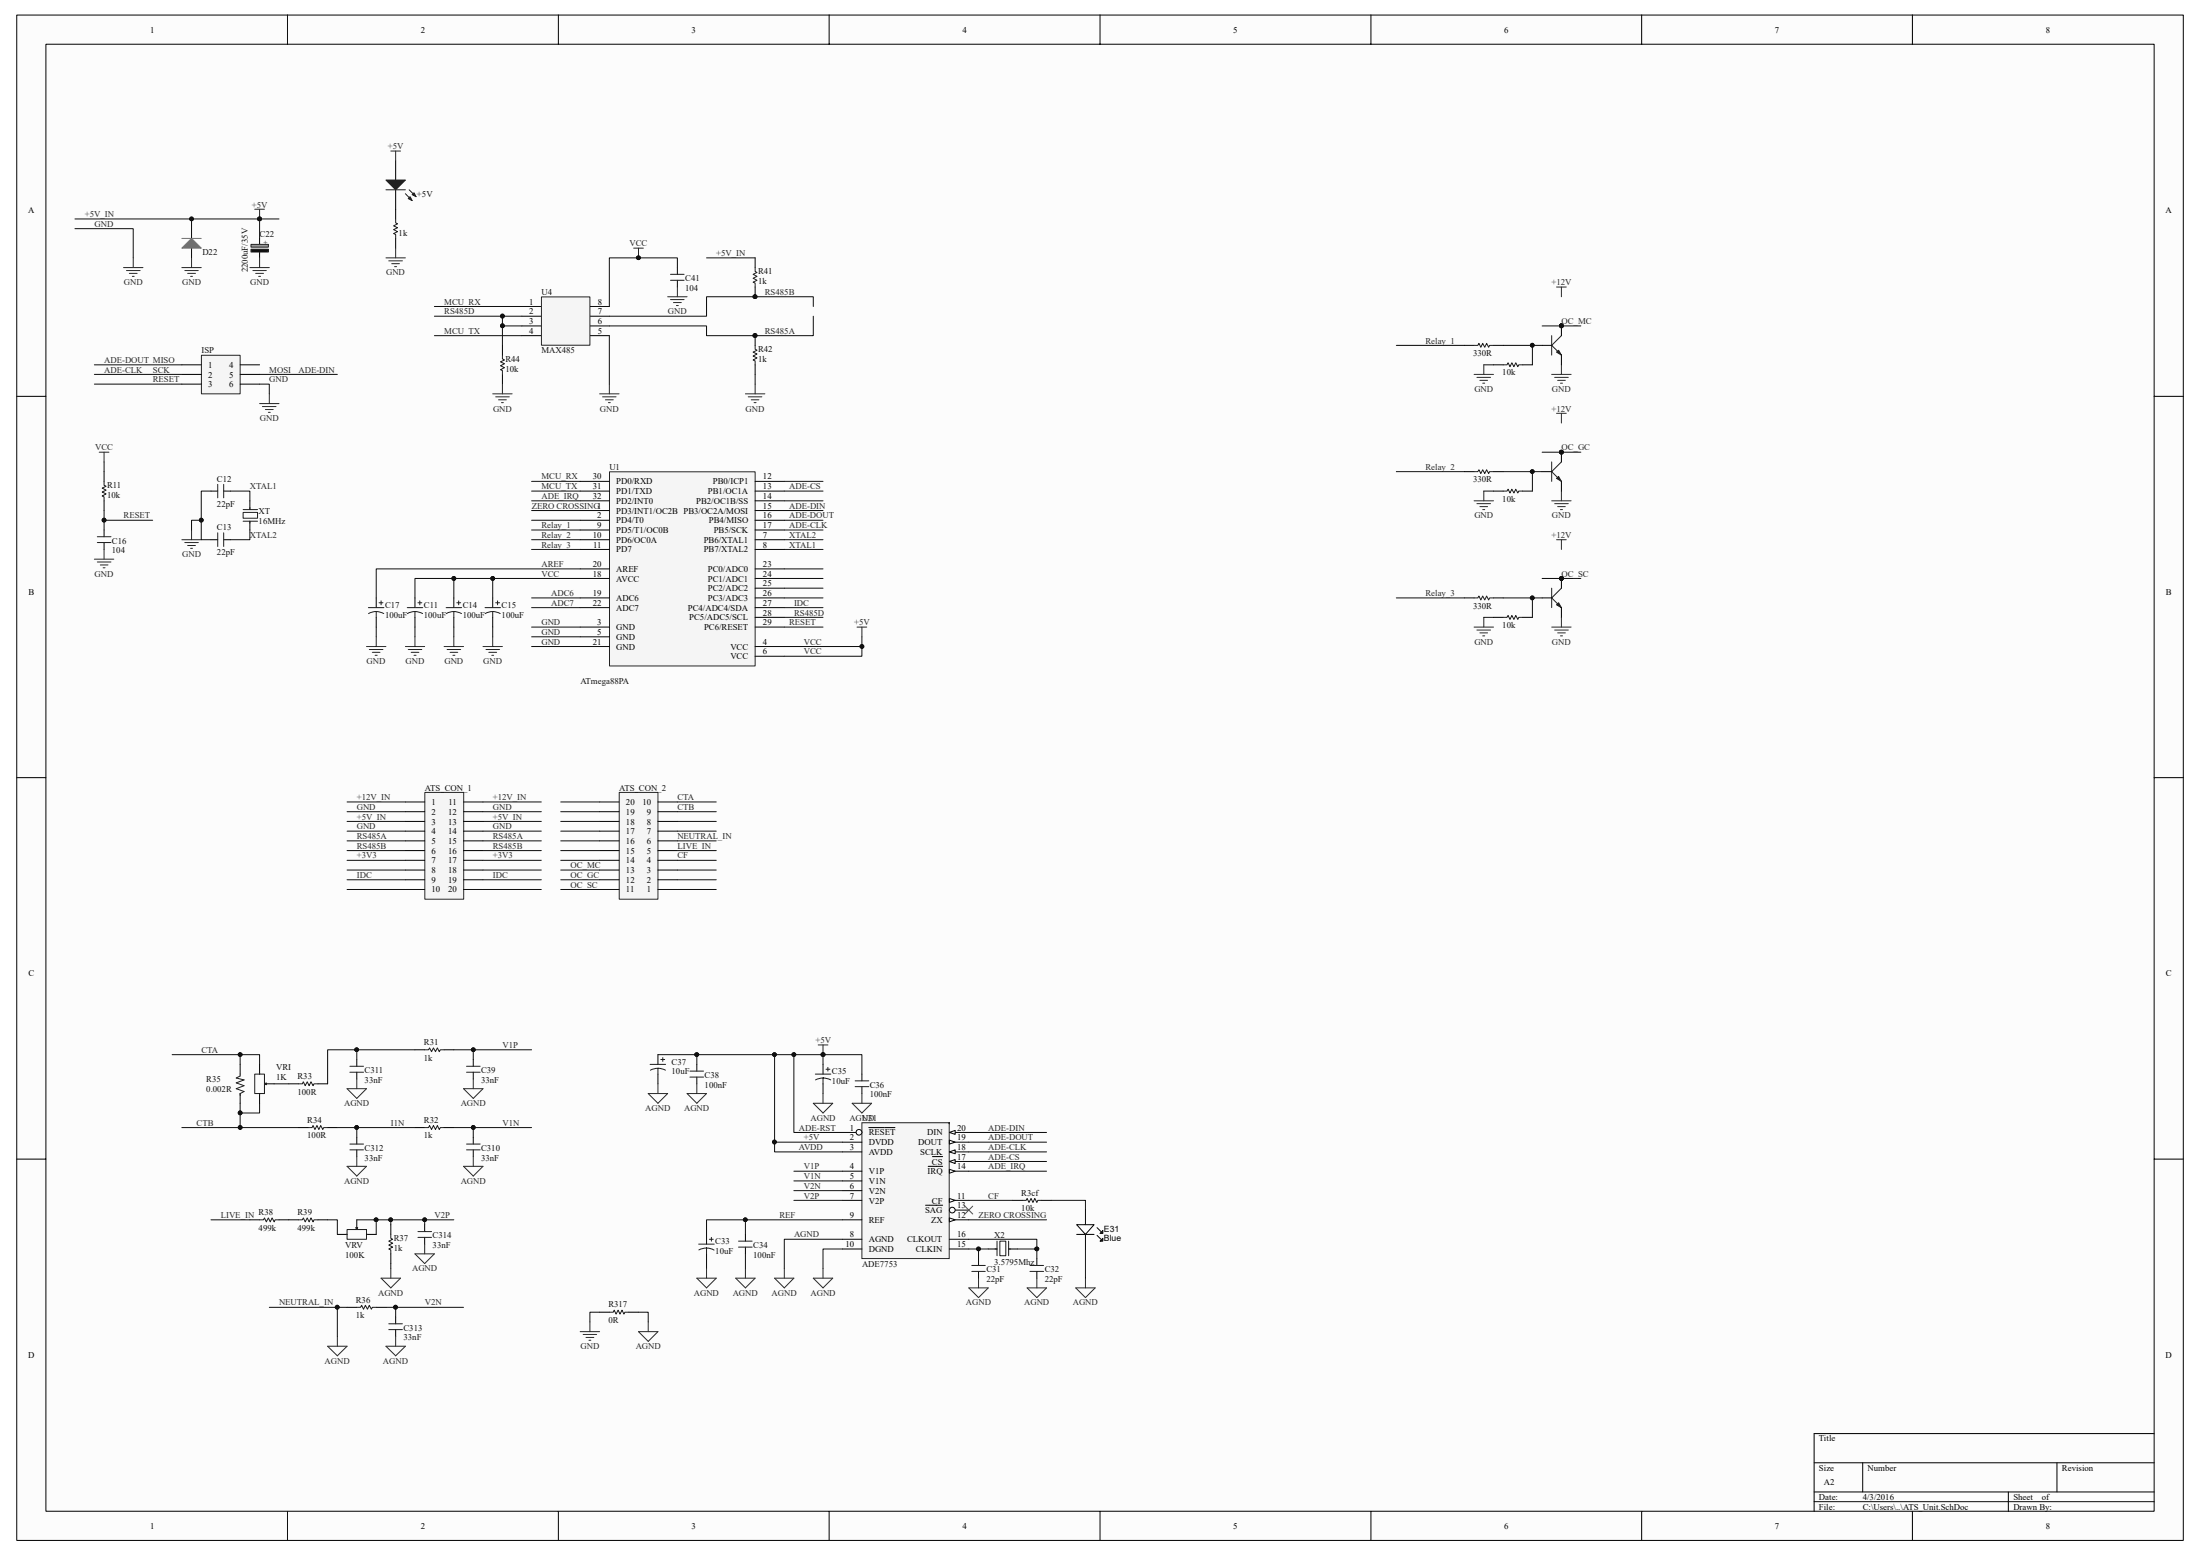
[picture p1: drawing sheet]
<svg xmlns="http://www.w3.org/2000/svg" width="297mm" height="210mm" viewBox="0 0 297 210" stroke-linecap="round" stroke-linejoin="round" font-family="sans-serif">
<path d="M2.3 2.1h292.5v205.8h-292.5z" fill="#fcfcfc"/>
<path d="M2.3 2h292.5v205.9h-292.5z" fill="none" stroke="#000" stroke-width=".14"/>
<path d="M6.2 6h284.6v197.9h-284.6z" fill="#fcfcfc"/>
<g fill="none" stroke="#000" stroke-width=".14">
<path d="M6.2 6h284.6v197.9h-284.6zM38.8 2v3.9M75.4 2v3.9M111.9 2v3.9M148.5 2v3.9M185.1 2v3.9M221.7 2v3.9M258.2 2v3.9M2.3 53.5h3.9M290.8 53.5h4M2.3 104.9h3.9M290.8 104.9h4"/>
<path d="M2.3 156.4h3.9M290.8 156.4h4M244.9 197.4h45.9M251.5 197.4v3.9M277.7 197.4v3.9M290.8 193.5h-45.9v10.5M38.8 204v3.9M75.4 204v3.9M111.9 204v3.9M148.5 204v3.9M185.1 204v3.9M221.7 204v3.9"/>
<path d="M244.9 201.3h45.9M244.9 202.6h45.9M258.2 204v3.9M271.2 201.3v2.7"/>
</g>
<path d="M82.3 63.7h19.7v26.2h-19.7z" fill="#f5f5f5"/>
<g fill="none" stroke="#262626" stroke-width=".14">
<path d="M24.6 72.8h2.6M25 73.2h1.8M25.3 73.6h1.1M25.7 74h.3M25.9 71.5v1.3M82.3 63.7h19.7v26.2h-19.7zM54.7 87.2h2.6M55.1 87.7h1.9M55.5 88h1.1M55.9 88.4h.3M56 85.9v1.3M60 87.2h2.6"/>
<path d="M60.4 87.7h1.8M60.8 88h1M61.1 88.4h.3M61.3 85.9v1.3M65.2 87.2h2.6M65.6 87.7h1.9M66 88h1.1M66.4 88.4h.3M66.5 85.9v1.3"/>
</g>
<g fill="none" stroke="#000" stroke-width=".14">
<path d="M28.5 66.3h.9M28.5 72.8h.9M30.2 66.3h.9M30.2 72.8h.9M33.7 67.6v1.2M33.7 70.3v1.2M78.3 65h4M78.3 66.3h4M78.3 67.6h4M78.3 68.9h4M78.3 70.2h4M78.3 71.5h4"/>
<path d="M78.3 72.8h4M78.3 74.1h4M78.3 76.8h4M78.3 78.1h4M102 65h3.9M102 66.3h3.9M102 67.6h3.9M102 68.9h3.9M102 70.2h3.9M102 71.5h3.9M102 72.8h3.9M102 74.1h3.9"/>
<path d="M102 76.8h3.9M102 78.1h3.9M102 79.4h3.9M56 80.7v1.3M56 83.3v1.3M61.3 80.7v1.3M61.3 83.3v1.3M66.5 80.7v1.3M66.5 83.3v1.3M78.3 80.7h4M78.3 82h4M78.3 84.6h4"/>
<path d="M78.3 87.2h4M78.3 85.9h4M102 80.7h3.9M102 82h3.9M102 83.3h3.9M102 84.6h3.9M102 87.2h3.9M102 88.6h3.9"/>
</g>
<g fill="none" stroke="#0e0e0e" stroke-width=".14">
<path d="M25.9 71.5v-1.3h1.3v2.6h1.3M28.5 66.3h-1.3v3.9M31.1 66.3h2.6v1.3M33.7 71.5v1.3h-2.6M71.8 65h6.5M71.8 66.3h6.5M71.8 67.6h6.5M71.8 68.9h6.5M71.8 70.2h6.5M71.8 71.5h6.5M71.8 72.8h6.5M71.8 74.1h6.5"/>
<path d="M56 84.6v1.3M61.3 84.6v1.3M66.5 84.6v1.3M71.8 80.7h6.5M71.8 82h6.5M71.8 84.6h6.5M71.8 85.9h6.5M71.8 87.2h6.5M116.4 85.9v1.3h-10.5M116.4 87.2v1.4h-10.5"/>
</g>
<g fill="none" stroke="#1c1c1c" stroke-width=".14">
<path d="M29.4 65.4v1.8M29.4 71.9v1.8M30.2 65.4v1.8M30.2 71.9v1.8M32.8 69.2h2v.7h-2zM32.8 70.3h2M32.8 68.8h2M33.7 68.5v.3M33.7 70.3v.3M55 82h2.1M55 82.8l.5-.2 .5-.1 1.1 .3M56 82.5v.8"/>
<path d="M56.4 81.3h.6M56.7 81.1v.5M60.2 82h2.1M60.3 82.8l.5-.2 .5-.1 1 .3M61.3 82.5v.8M61.7 81.3h.5M61.9 81.1v.5M65.5 82h2.1M65.5 82.8l.5-.2 .5-.1 .6 .1 .4 .2M66.5 82.5v.8M66.9 81.3h.6M67.2 81.1v.5"/>
</g>
<g fill="#0e0e0e" stroke="#0e0e0e" stroke-width=".14">
<circle cx="27.2" cy="70.2" r=".25"/>
<circle cx="116.4" cy="87.2" r=".25"/>
</g>
<path d="M27.2 48h5.2v5.1h-5.2z" fill="#f5f5f5"/>
<g fill="none" stroke="#262626" stroke-width=".14">
<path d="M16.7 36.1h2.6M17.1 36.5h1.8M17.5 36.9h1M17.9 37.3h.2M18 34.8v1.3M33.7 36.1h2.7M33.9 33h2.3v.4h-2.3zM33.9 33.6h2.3v.4h-2.3zM34.1 36.5h1.9M34.4 28.2h1.3M34.5 36.9h1.1M34.9 37.3h.3"/>
<path d="M35 28.2v1.3M35 34.8v1.3M27.2 47.9h5.2v5.2h-5.2z"/>
</g>
<path d="M25.9 30.9v1.3M25.9 33.5v1.3M35 32.2v1M35 33.8v1M24.6 49.2h2.6M24.6 50.5h2.6M24.6 51.8h2.6M32.4 49.2h2.6M32.4 50.5h2.6M32.4 51.8h2.6" fill="none" stroke="#000" stroke-width=".14"/>
<path d="M33.9 33.2h2.3" fill="none" stroke="#969696" stroke-width=".36"/>
<path d="M33.9 33.8h2.3" fill="none" stroke="#0e0e0e" stroke-width=".36"/>
<path d="M34.8 29.4l.2-.1 .2 .1 .1 .1-.3 .3-.1-.1z" fill-rule="evenodd" fill="#0e0e0e" stroke="#0e0e0e" stroke-width=".14"/>
<path d="M24.6 33.5l1.3-1.3 1.3 1.3z" fill="#717171"/>
<path d="M24.6 33.5l1.3-1.3 1.3 1.3zM24.6 32.2h2.6" fill="none" stroke="#717171" stroke-width=".14"/>
<path d="M24.6 36.1h2.6M25 36.5h1.8M25.3 36.9h1.1M25.7 37.3h.3M25.9 34.8v1.3" fill="none" stroke="#262626" stroke-width=".14"/>
<path d="M25.9 29.5v1.4" fill="none" stroke="#0e0e0e" stroke-width=".14"/>
<circle cx="25.9" cy="29.5" r=".25" fill="#0e0e0e" stroke="#0e0e0e" stroke-width=".14"/>
<path d="M53.4 21.7v2.6M53.4 25.6v2.6" fill="none" stroke="#000" stroke-width=".14"/>
<path d="M52.1 24.3h2.6l-1.3 1.3z" fill="#1c1c1c"/>
<path d="M52.1 24.3h2.6l-1.3 1.3zM54.7 26.1l.9 1M55.2 25.6l1 .9" fill="none" stroke="#1c1c1c" stroke-width=".14"/>
<path d="M55.1 26.8l.3-.3 .2 .6z" fill="#1c1c1c"/>
<path d="M55.1 26.8l.3-.3 .2 .6z" fill="none" stroke="#1c1c1c" stroke-width=".14"/>
<path d="M55.6 26.3l.3-.3 .3 .5z" fill="#1c1c1c"/>
<path d="M52.1 25.6h2.6M53.4 29.5v.6l.3 .1-.6 .3 .6 .2-.6 .3 .6 .3-.6 .2 .3 .1v.6M55.6 26.3l.3-.3 .3 .5z" fill="none" stroke="#1c1c1c" stroke-width=".14"/>
<path d="M53.4 28.2v1.3M53.4 32.2v1.3M70.5 41.4h2.6M70.5 42.7h2.6M70.5 44h2.6M70.5 45.3h2.6M74 42h1.5M79.6 41.4h2.7M79.6 42.7h2.7M79.6 44h2.7M79.6 45.3h2.7" fill="none" stroke="#000" stroke-width=".14"/>
<path d="M52.1 34.8h2.6M52.5 35.2h1.8M52.8 20.4h1.3M52.9 35.6h1M53.3 36h.2M53.4 20.4v1.3M53.4 33.5v1.3" fill="none" stroke="#262626" stroke-width=".14"/>
<path d="M73.1 40.1h6.5v6.5h-6.5z" fill="#f5f5f5"/>
<g fill="none" stroke="#262626" stroke-width=".14">
<path d="M85.6 33.5h1.3M86.2 33.5v1.3M91.5 38.7v1.3M66.5 53.1h2.6M66.9 53.6h1.9M67.3 54h1.1M67.7 54.3h.3M67.8 51.8v1.3M73.1 40.1h6.5v6.5h-6.5zM81 53.1h2.6M81.4 53.6h1.8M81.7 54h1.1"/>
<path d="M82.1 54.3h.3M82.3 51.8v1.3M90.1 40h2.7M90.5 40.4h1.9M90.9 40.8h1.1M91.3 41.2h.3M100.6 53.1h2.7M101 53.6h1.9M101.4 54h1.1M101.8 54.3h.3M102 51.8v1.3M12.7 75.5h2.7"/>
<path d="M13.1 75.8h1.9M13.4 61h1.3M13.5 76.2h1.1M13.9 76.6h.3M14.1 61v1.3M14.1 74.1v1.4M115.7 84.6h1.3M116.4 84.6v1.3"/>
</g>
<g fill="#0e0e0e" stroke="#0e0e0e" stroke-width=".14">
<path d="M86 34.6l.2-.1 .2 .1 .1 .2-.1 .2h-.2l-.2-.1z" fill-rule="evenodd"/>
<path d="M101.8 39.9l.1-.1 .2 .1 .1 .3-.3 .1-.1-.1-.1-.2z" fill-rule="evenodd"/>
<path d="M101.8 39.9l.1-.1 .2 .1 .1 .3-.3 .1-.1-.1-.1-.2z" fill-rule="evenodd"/>
<path d="M34.8 29.4l.2-.1 .2 .1 .1 .1-.3 .3-.1-.1z" fill-rule="evenodd"/>
<path d="M101.8 39.9l.1-.1 .2 .1 .1 .3-.3 .1-.1-.1-.1-.2z" fill-rule="evenodd"/>
<path d="M86 34.6l.2-.1 .2 .1 .1 .2-.1 .2h-.2l-.2-.1z" fill-rule="evenodd"/>
<circle cx="101.9" cy="45.3" r=".25"/>
<circle cx="67.8" cy="44" r=".25"/>
<circle cx="67.8" cy="42.7" r=".25"/>
<circle cx="14.1" cy="70.2" r=".25"/>
</g>
<path d="M91.5 36.1v.9M91.5 37.8v.9M102 34.8v1.3M102 38.7v1.3M67.8 46.6v1.3M67.8 50.5v1.3M102 45.3v1.3M102 49.2v1.3M14.1 63.6v1.4M14.1 67.6v1.3M14.1 71.5v.9M14.1 73.2v.9" fill="none" stroke="#000" stroke-width=".14"/>
<path d="M90.5 37.8h1.9M90.5 37h1.9M102 36.1v.5l.2 .2-.5 .2 .5 .3-.5 .2 .5 .3-.5 .3 .3 .1v.5M67.8 47.9v.5l.3 .2-.5 .2 .5 .3-.5 .3 .5 .2-.5 .3 .2 .1v.5M102 46.6v.5l.2 .2-.5 .2 .5 .3-.5 .2 .5 .3-.5 .3 .3 .1v.5M13.1 73.2h1.9M13.1 72.4h1.9M14.1 65v.5l.2 .1-.5 .3 .5 .2-.5 .3 .5 .3-.5 .2 .3 .2v.5" fill="none" stroke="#1c1c1c" stroke-width=".14"/>
<g fill="none" stroke="#0e0e0e" stroke-width=".14">
<path d="M35 29.5v2.7M91.5 36.1v-1.3h-9.2v6.6M58.6 42.7h9.2M58.6 41.4h11.9M58.6 45.3h11.9M70.5 44h-2.7v2.6M70.5 42.7h-2.7v1.3M82.3 45.3v6.5M102 50.5v1.3M109.8 41.4v-1.4h-14.4v2.7h-13.1M109.8 42.7v2.6h-14.4v-1.3h-13.1M14.1 62.3v1.3"/>
<path d="M14.1 68.9v2.6M14.1 70.2h6.5"/>
</g>
<path d="M83.6 107h5.2v14.3h-5.2z" fill="#f5f5f5"/>
<path d="M83.6 106.9h5.2v14.4h-5.2z" fill="none" stroke="#262626" stroke-width=".14"/>
<g fill="none" stroke="#000" stroke-width=".14">
<path d="M81 118.7h2.6M81 117.4h2.6M81 116.1h2.6M81 114.8h2.6M81 113.5h2.6M81 112.2h2.6M81 110.8h2.6M81 109.5h2.6M81 108.2h2.6M88.8 118.7h2.7M88.8 117.4h2.7M88.8 116.1h2.7"/>
<path d="M88.8 114.8h2.7M88.8 113.5h2.7M88.8 112.2h2.7M88.8 110.8h2.7M88.8 109.5h2.7M88.8 108.2h2.7M81 120h2.6M88.8 120h2.7"/>
</g>
<g fill="none" stroke="#0e0e0e" stroke-width=".14">
<path d="M10.1 30.9h7.9v3.9M65.2 110.8h7.9M65.2 112.2h7.9M65.2 113.5h7.9M65.2 114.8h7.9M65.2 108.2h7.9M65.2 109.5h7.9M75.7 110.8h5.3M75.7 112.2h5.3M75.7 113.5h5.3M75.7 114.8h5.3M75.7 116.1h5.3"/>
<path d="M75.7 117.4h5.3M75.7 118.7h5.3M75.7 108.2h5.3M75.7 109.5h5.3M91.5 110.8h5.2M91.5 112.2h5.2M91.5 113.5h5.2M91.5 114.8h5.2M91.5 116.1h5.2M91.5 117.4h5.2M91.5 118.7h5.2M91.5 108.2h5.2"/>
<path d="M91.5 109.5h5.2M75.7 120h5.3M91.5 120h5.2"/>
</g>
<path d="M57.4 107h5.2v14.3h-5.2z" fill="#f5f5f5"/>
<path d="M49.5 87.2h2.6M49.9 87.7h1.8M50.3 88h1M50.6 88.4h.3M50.8 85.9v1.3M57.4 106.9h5.2v14.4h-5.2z" fill="none" stroke="#262626" stroke-width=".14"/>
<g fill="none" stroke="#000" stroke-width=".14">
<path d="M50.8 80.7v1.3M50.8 83.3v1.3M54.7 108.2h2.6M54.7 109.5h2.6M54.7 110.8h2.6M54.7 112.2h2.6M54.7 113.5h2.6M54.7 114.8h2.6M54.7 116.1h2.6M54.7 117.4h2.6M54.7 118.7h2.6M62.6 108.2h2.6"/>
<path d="M62.6 109.5h2.6M62.6 110.8h2.6M62.6 112.2h2.6M62.6 113.5h2.6M62.6 114.8h2.6M62.6 116.1h2.6M62.6 117.4h2.6M62.6 118.7h2.6M54.7 120h2.6M62.6 120h2.6M32.4 143.6v1.3M32.4 147.6v1.3"/>
</g>
<g fill="none" stroke="#0e0e0e" stroke-width=".14">
<path d="M95.4 34.8h6.6M61.3 78.1v2.6M66.5 78.1v2.6M78.3 78.1h-22.3v2.6M78.3 76.8h-27.5v3.9M50.8 84.6v1.3M46.9 108.2h7.8M46.9 109.5h7.8M46.9 110.8h7.8M46.9 112.2h7.8M46.9 113.5h7.8M46.9 114.8h7.8"/>
<path d="M46.9 118.7h7.8M46.9 117.4h7.8M46.9 116.1h7.8M65.2 118.7h7.9M65.2 117.4h7.9M65.2 116.1h7.9M46.9 120h7.8M65.2 120h7.9"/>
</g>
<g fill="#0e0e0e" stroke="#0e0e0e" stroke-width=".14">
<circle cx="61.3" cy="78.1" r=".25"/>
<circle cx="66.5" cy="78.1" r=".25"/>
</g>
<path d="M49.7 82h2.1M49.8 82.8l.5-.2 .5-.1 .5 .1 .5 .2M50.8 82.5v.8M51.2 81.3h.5M51.5 81.1v.5M32.4 144.9v.3l-.5 .3 1.1 .2-1.1 .4 1.1 .4-1.1 .4 1.1 .4-.6 .3v.2" fill="none" stroke="#1c1c1c" stroke-width=".14"/>
<path d="M116.4 151.5v18.3h11.8v-18.3z" fill-rule="evenodd" fill="#f5f5f5" stroke="#262626" stroke-width=".14"/>
<path d="M113.7 152.8h2.7" fill="none" stroke="#000" stroke-width=".14"/>
<circle cx="116" cy="152.8" r=".39" fill="#fcfcfc" stroke="#000" stroke-width=".14"/>
<path d="M113.7 154.1h2.7M113.7 155.4h2.7M113.7 158.1h2.7M113.7 159.4h2.7M117.3 152.2h2.1M119.4 152.2h1.4M113.7 160.7h2.7M113.7 162h2.7M113.7 167.2h2.7M113.7 164.6h2.7M113.7 168.6h2.7M128.2 162h2.6" fill="none" stroke="#000" stroke-width=".14"/>
<path d="M128.2 161.7l.8 .3-.8 .3z" fill="#fcfcfc"/>
<path d="M128.2 164.6h2.6M128.2 161.7l.8 .3-.8 .3z" fill="none" stroke="#000" stroke-width=".14"/>
<path d="M128.2 164.4l.8 .2-.8 .3z" fill="#fcfcfc"/>
<path d="M128.2 163.3h2.6M128.2 164.4l.8 .2-.8 .3z" fill="none" stroke="#000" stroke-width=".14"/>
<circle cx="128.6" cy="163.3" r=".39" fill="#fcfcfc" stroke="#000" stroke-width=".14"/>
<path d="M128.2 158.1h2.6M125 162.6h.5M125.6 162.6h1.7" fill="none" stroke="#000" stroke-width=".14"/>
<path d="M128.2 157.8l.8 .3-.8 .2z" fill="#fcfcfc"/>
<path d="M125.3 157.4h2M128.2 156.7h2.6M128.2 157.8l.8 .3-.8 .2zM128.2 168.6h2.6M128.2 167.2h2.6" fill="none" stroke="#000" stroke-width=".14"/>
<path d="M128.2 156.7l.8-.2v.5z" fill="#fcfcfc"/>
<path d="M125.9 156.1h.7M126.7 156.1h.6M128.2 155.4h2.6M128.2 156.7l.8-.2v.5z" fill="none" stroke="#000" stroke-width=".14"/>
<path d="M128.2 155.4l.8-.2v.5z" fill="#fcfcfc"/>
<path d="M128.2 154.1h2.6M128.2 155.4l.8-.2v.5z" fill="none" stroke="#000" stroke-width=".14"/>
<path d="M128.2 153.9l.8 .2-.8 .3z" fill="#fcfcfc"/>
<path d="M128.2 152.8h2.6M128.2 153.9l.8 .2-.8 .3z" fill="none" stroke="#000" stroke-width=".14"/>
<path d="M128.2 152.8l.8-.3v.6z" fill="#fcfcfc"/>
<g fill="none" stroke="#000" stroke-width=".14">
<path d="M35 143.6v1.3M35 147.6v1.3M35.7 146.3h1.3M39 146.3h1.3M40.3 152.2h1.3M42.9 146.3h1.3M44.2 152.2h1.3M48.2 143v.9M48.2 144.7v.9M48.2 153.5v.9M48.2 155.2v.9M56 141.7h1.3"/>
<path d="M56 152.2h1.3M60 141.7h1.3M60 152.2h1.3M63.9 143v.9M63.9 144.7v.9M63.9 153.5v.9M63.9 155.2v.9M88.8 142.3v1.3M88.8 144.9v1.4M94.1 143.6v.9M94.1 145.4v.9M111.1 143.6v1.3"/>
<path d="M111.1 146.3v1.3M116.4 144.9v1M116.4 146.6v1M128.2 152.8l.8-.3v.6zM33.7 164.6h1.3M37.7 164.6h2.6M42.9 164.6h1.3M46.9 176.4h1.3M50.8 176.4h1.3M52.8 165.3v1.3M52.8 169.2v1.3M53.4 177.7v.9"/>
<path d="M53.4 179.4v1M57.3 165.3v.9M57.3 167v.9M81 177.1h1.3M84.9 177.1h1.3M95.4 166.6v1.3M95.4 169.2v1.3M100.6 166.6v.9M100.6 168.3v.9M132.1 169.9v.9M132.1 171.6v.9M133.4 168.6h1.2"/>
<path d="M136.2 168.6h1.2M136.7 162h1.3M140 169.9v.9M140 171.6v.9M140.6 162h1.4M145.4 165.3h2.3l-1.1 1.3zM145.4 166.6h2.3M146.6 163.3v2M146.6 166.6v2M148.1 166.7l.6 .5M148.1 165.7l.6 .5M148.9 167.1v.4h-.4z"/>
<path d="M148.9 166.1v.4h-.4z"/>
</g>
<g fill="none" stroke="#262626" stroke-width=".14">
<path d="M35 54.5h2.7M35.4 54.9h1.9M35.8 55.3h1.1M36.2 55.6h.3M36.4 53.1v1.4M46.9 157.4h2.6l-1.3 1.3zM46.9 146.9h2.6l-1.3 1.3zM48.2 145.6v1.3M48.2 156.1v1.3M62.6 157.4h2.6l-1.3 1.3zM62.6 146.9h2.6l-1.3 1.3zM63.9 145.6v1.3"/>
<path d="M63.9 156.1v1.3M87.5 147.6h2.6l-1.3 1.3zM88.8 146.3v1.3M92.8 147.6h2.6l-1.3 1.3zM94.1 146.3v1.3M109.8 148.9h2.6l-1.3 1.3zM110.5 141h1.3M111.1 141v1.3M111.1 147.6v1.3M115.1 148.9h2.6l-1.3 1.3zM116.4 147.6v1.3M51.5 172.5h2.6l-1.3 1.3z"/>
<path d="M52.8 171.2v1.3M56 169.2h2.6l-1.3 1.3zM57.3 167.9v1.3M78.3 179.7h2.7M79.6 178.4v1.3M86.2 179.7h2.6l-1.3 1.3zM87.5 178.4v1.3M94.1 172.5h2.6l-1.3 1.3zM95.4 171.2v1.3M99.3 172.5h2.7l-1.4 1.3zM100.6 171.2v1.3M104.6 172.5h2.6l-1.3 1.3z"/>
<path d="M105.9 171.2v1.3M109.8 172.5h2.6l-1.3 1.3zM111.1 171.2v1.3M130.8 173.8h2.6l-1.3 1.3zM132.1 172.5v1.3M138.7 173.8h2.6l-1.3 1.3zM140 172.5v1.3M145.2 173.8h2.7l-1.3 1.3zM146.6 172.5v1.3M44.2 181.7h2.7l-1.4 1.3zM45.5 180.4v1.3M52.1 181.7h2.6l-1.3 1.3z"/>
<path d="M53.4 180.4v1.3M78.7 180.1h1.9M79.1 180.5h1.1M79.5 180.9h.3"/>
</g>
<g fill="none" stroke="#0e0e0e" stroke-width=".14">
<path d="M10.1 29.5h27.6M12.7 49.2h11.9M12.7 50.5h11.9M12.7 51.8h11.9M35 51.8h1.4v1.3M35 50.5h10.5M105.9 65h5.2M105.9 66.3h5.2M105.9 67.6h5.2M105.9 68.9h5.2M105.9 70.2h5.2M105.9 71.5h5.2"/>
<path d="M105.9 72.8h5.2M105.9 74.1h5.2M105.9 76.8h5.2M105.9 78.1h5.2M105.9 79.4h5.2M105.9 80.7h5.2M105.9 82h5.2M105.9 83.3h5.2M105.9 84.6h5.2M24.6 152.2h15.7M45.5 152.2h10.5M48.2 141.7v1.3"/>
<path d="M48.2 152.2v1.3M61.3 152.2h10.5M61.3 141.7h10.5M63.9 141.7v1.3M63.9 152.2v1.3M88.8 142.3h27.6v2.6M94.1 142.3v1.3M104.6 142.3v11.8h9.1M104.6 154.1v1.3h9.1M107.2 158.1h6.5M107.2 159.4h6.5M107.2 142.3v10.5h6.5"/>
<path d="M111.1 142.3v1.3M130.8 158.1h10.5M130.8 152.8h10.5M130.8 154.1h10.5M130.8 155.4h10.5M130.8 156.7h10.5M36.4 176.4h10.5M45.5 176.4v4M52.1 176.4h10.5M52.8 164.6v.7M52.8 170.5v.7M53.4 176.4v1.3"/>
<path d="M57.3 164.6v.7M81 177.1h-1.4v1.3M86.2 177.1h1.3v1.3M95.4 170.5v.7M100.6 164.6v2M100.6 169.2v2M107.2 160.7h6.5M107.2 162h6.5M113.7 168.6h-2.6v2.6M113.7 167.2h-7.8v4M113.7 164.6h-18.3v2M130.8 162h5.9"/>
<path d="M130.8 164.6h10.5M130.8 168.6h2.6M130.8 167.2h9.2v2.7M132.1 168.6v1.3M137.4 168.6h2.6M142 162h4.6v1.3M146.6 168.6v3.9"/>
</g>
<path d="M130.3 162.8l1 1M131.3 162.8l-1 1" fill="none" stroke="#4c4c4c" stroke-width=".14"/>
<g fill="none" stroke="#1c1c1c" stroke-width=".14">
<path d="M34.4 144.9h1.3v2.7h-1.3zM35 144.8v.1M35 147.6v.1M35.7 146.3h.1M40.3 146.3h.5l.2-.3 .2 .5 .3-.5 .2 .5 .3-.5 .3 .5 .1-.2h.5M41.6 152.2h.5l.2-.3 .2 .5 .3-.5 .2 .5 .3-.5 .3 .5 .1-.2h.5M47.2 144.7h1.9M47.2 143.9h1.9M47.2 155.2h1.9M47.2 154.4h1.9M57.3 141.7h.6l.1-.3 .3 .5 .2-.5 .3 .5 .3-.5 .2 .5 .2-.2h.5M57.3 152.2h.6l.1-.3 .3 .5 .2-.5 .3 .5 .3-.5 .2 .5 .2-.2h.5"/>
<path d="M63 144.7h1.8M63 143.9h1.8M63 155.2h1.8M63 154.4h1.8M87.8 143.6h2.1M87.8 144.4l1-.2 1 .2M88.8 144.2v.7M89.2 143h.5M89.5 142.7v.5M93.2 145.4h1.8M93.2 144.5h1.8M110.1 144.9h2.1"/>
<path d="M110.1 145.7l1-.2 1.1 .2M111.1 145.5v.8M111.5 144.3h.6M111.8 144v.5M115.5 146.6h1.8M115.5 145.9h1.8M35 164.6h.6l.1-.2 .3 .5 .2-.5 .3 .5 .2-.5 .3 .5 .1-.3h.6M40.3 164.6h.5l.2-.2 .2 .5 .3-.5 .2 .5 .3-.5 .3 .5 .1-.3h.5M48.2 176.4h.5l.1-.3 .3 .6 .2-.6 .3 .6 .3-.6 .2 .6 .2-.3h.5M52.5 179.4h1.8M52.5 178.6h1.8M52.8 166.6v.5l.2 .1-.5 .3 .5 .3-.5 .2 .5 .3-.5 .3 .3 .1v.5"/>
<path d="M56.4 167h1.9M56.4 166.2h1.9M82.3 177.1h.5l.1-.3 .3 .5 .3-.5 .2 .5 .3-.5 .2 .5 .2-.2h.5M94.3 167.9h2.1M94.4 168.7l.5-.2 .5-.1 .5 .1 .5 .2M95.4 168.4v.8M95.8 167.2h.5M96.1 167v.5M99.7 168.3h1.9M99.7 167.5h1.9M131.2 171.6h1.8M131.2 170.8h1.8"/>
<path d="M134.3 168.6h.3M134.6 167.5v2M135 167.5h.8v2h-.8zM136.2 168.6h.3M136.2 167.5v2M138 162h.6l.1-.3 .2 .6 .3-.6 .3 .6 .2-.6 .3 .6 .1-.3h.5M139.1 171.6h1.8M139.1 170.8h1.8"/>
</g>
<g fill="#0e0e0e" stroke="#0e0e0e" stroke-width=".14">
<path d="M139.8 168.4l.2-.1 .2 .1v.1v.2l-.2 .1-.2-.1z" fill-rule="evenodd"/>
<path d="M100.4 164.4h.4l.1 .2-.1 .2h-.2h-.2v-.2z" fill-rule="evenodd"/>
<path d="M100.4 164.4h.4l.1 .2-.1 .2h-.2h-.2v-.2z" fill-rule="evenodd"/>
<path d="M52.6 164.4h.3l.1 .2-.1 .2h-.2h-.1l-.1-.2z" fill-rule="evenodd"/>
<path d="M48 141.5l.2-.1 .1 .1 .1 .3-.2 .1-.2-.1-.1-.2z" fill-rule="evenodd"/>
<path d="M34.8 29.4l.2-.1 .2 .1 .1 .1-.3 .3-.1-.1z" fill-rule="evenodd"/>
<path d="M104.4 142.1h.2h.1l.1 .3-.2 .2-.2-.1-.1-.2z" fill-rule="evenodd"/>
<path d="M93.9 142.1h.2h.2v.3l-.2 .2-.2-.1-.1-.2z" fill-rule="evenodd"/>
<path d="M104.4 142.1h.2h.1l.1 .3-.2 .2-.2-.1-.1-.2z" fill-rule="evenodd"/>
<path d="M93.9 142.1h.2h.2v.3l-.2 .2-.2-.1-.1-.2z" fill-rule="evenodd"/>
<path d="M139.8 168.4l.2-.1 .2 .1v.1v.2l-.2 .1-.2-.1z" fill-rule="evenodd"/>
<circle cx="111.1" cy="142.3" r=".25"/>
<circle cx="57.3" cy="164.6" r=".25"/>
<circle cx="63.9" cy="152.1" r=".25"/>
<circle cx="63.9" cy="141.7" r=".25"/>
<circle cx="48.2" cy="152.1" r=".25"/>
<circle cx="32.4" cy="152.1" r=".25"/>
<circle cx="25.9" cy="29.5" r=".25"/>
<circle cx="107.2" cy="142.3" r=".25"/>
<circle cx="104.6" cy="154.1" r=".25"/>
<circle cx="53.4" cy="176.4" r=".25"/>
<circle cx="45.5" cy="176.4" r=".25"/>
<circle cx="132.1" cy="168.5" r=".25"/>
</g>
<path d="M148.5 167.5l.4-.4v.4zM148.9 166.1v.4h-.4z" fill="#000"/>
<path d="M35.7 146.3l.3-.2v.3z" fill="#1c1c1c"/>
<path d="M35.7 146.3l.3-.2v.3zM46.7 166.6h.2M46.9 165.9h2.6v1.3h-2.6zM48.2 165.8v.1M49.5 166.6h.1" fill="none" stroke="#1c1c1c" stroke-width=".14"/>
<path d="M23.2 142.3h9.2v1.3M32.4 142.3h2.6v1.3M32.4 148.9v3.3M35 148.9v1.3h-2.6M37 146.3h2M56 141.7h-11.8v4.6" fill="none" stroke="#0e0e0e" stroke-width=".14"/>
<g fill="#0e0e0e" stroke="#0e0e0e" stroke-width=".14">
<path d="M48 141.5l.2-.1 .1 .1 .1 .3-.2 .1-.2-.1-.1-.2z" fill-rule="evenodd"/>
<circle cx="32.4" cy="142.3" r=".25"/>
<circle cx="32.4" cy="150.2" r=".25"/>
<circle cx="32.4" cy="152.1" r=".25"/>
</g>
<path d="M45.5 166.6h1.4M48.2 164.6v1.3M49.5 166.6h1.3" fill="none" stroke="#000" stroke-width=".14"/>
<path d="M48 165.7h.3l-.1 .2z" fill="#1c1c1c"/>
<path d="M209.5 45.3v2.6M210.8 45.3l-1.3 1.3 1.1 1M48 165.7h.3l-.1 .2z" fill="none" stroke="#1c1c1c" stroke-width=".14"/>
<g fill="none" stroke="#0e0e0e" stroke-width=".14">
<path d="M188.5 46.6h9.2M200.3 49.2h1.4M206.9 46.6v2.6M188.5 63.6h9.2M200.3 66.3h1.4M206.9 63.6v2.7M188.5 80.7h9.2M200.3 83.3h1.4M206.9 80.7v2.6M28.5 164.6h5.2M44.2 164.6h1.3v2M48.2 164.6h13.1"/>
<path d="M50.8 164.6v2"/>
</g>
<g fill="#0e0e0e" stroke="#0e0e0e" stroke-width=".14">
<path d="M52.6 164.4h.3l.1 .2-.1 .2h-.2h-.1l-.1-.2z" fill-rule="evenodd"/>
<path d="M50.6 164.4h.3l.1 .2v.2h-.2h-.2l-.1-.2z" fill-rule="evenodd"/>
<path d="M50.6 164.4h.3l.1 .2v.2h-.2h-.2l-.1-.2z" fill-rule="evenodd"/>
<path d="M206.7 63.5l.2-.1 .2 .1v.3l-.2 .1-.2-.1-.1-.2z" fill-rule="evenodd"/>
<circle cx="57.3" cy="164.6" r=".25"/>
<circle cx="206.9" cy="46.6" r=".25"/>
<circle cx="206.9" cy="80.7" r=".25"/>
</g>
<g fill="none" stroke="#262626" stroke-width=".14">
<path d="M210.2 38.7h1.3M210.8 38.7v1.3M199 50.5h2.7M199.4 50.9h1.8M199.8 51.3h1M200.2 51.7h.3M200.3 49.2v1.3M209.5 50.5h2.6M209.9 50.9h1.8M210.2 55.8h1.3M210.3 51.3h1M210.7 51.7h.3"/>
<path d="M210.8 49.2v1.3M210.8 55.8v1.3M199 67.6h2.7M199.4 68h1.8M199.8 68.4h1M200.2 68.8h.3M200.3 66.3v1.3M209.5 67.6h2.6M209.9 68h1.8M210.2 72.8h1.3M210.3 68.4h1M210.7 68.8h.3"/>
<path d="M210.8 66.3v1.3M210.8 72.8v1.3M199 84.6h2.7M199.4 85h1.8M199.8 85.4h1M200.2 85.8h.3M200.3 83.3v1.3M209.5 84.6h2.6M209.9 85h1.8M210.3 85.4h1M210.7 85.8h.3M210.8 83.3v1.3"/>
</g>
<path d="M210.2 47.5l.2-.2 .4 .6z" fill="#1c1c1c"/>
<path d="M210.2 47.5l.2-.2 .4 .6zM209.5 62.3v2.7M210.8 62.3l-1.3 1.3 1.1 1.1" fill="none" stroke="#1c1c1c" stroke-width=".14"/>
<path d="M208.2 46.6h1.3M210.8 44v1.3M210.8 47.9v1.3" fill="none" stroke="#000" stroke-width=".14"/>
<circle cx="210.8" cy="44" r=".25" fill="#0e0e0e" stroke="#0e0e0e" stroke-width=".14"/>
<path d="M210.2 64.6l.2-.3 .4 .7z" fill="#1c1c1c"/>
<path d="M209.5 79.4v2.6M210.2 64.6l.2-.3 .4 .7zM210.8 79.4l-1.3 1.3 1.1 1" fill="none" stroke="#1c1c1c" stroke-width=".14"/>
<path d="M208.2 63.6h1.3M210.8 61v1.3M210.8 65v1.3" fill="none" stroke="#000" stroke-width=".14"/>
<circle cx="210.8" cy="61" r=".25" fill="#0e0e0e" stroke="#0e0e0e" stroke-width=".14"/>
<path d="M210.4 81.3l.4 .7-.6-.4z" fill="#1c1c1c"/>
<path d="M199 46.6h.5l.2-.3 .2 .6 .3-.6 .3 .6 .2-.6 .3 .6 .1-.3h.6M203 49.2h.5l.1-.2 .3 .5 .2-.5 .3 .5 .3-.5 .2 .5 .2-.3h.5M199 63.6h.5l.2-.2 .2 .5 .3-.5 .3 .5 .2-.5 .3 .5 .1-.3h.6M203 66.3h.5l.1-.3 .3 .5 .2-.5 .3 .5 .3-.5 .2 .5 .2-.2h.5M199 80.7h.5l.2-.3 .2 .6 .3-.6 .3 .6 .2-.6 .3 .6 .1-.3h.6M203 83.3h.5l.1-.2 .3 .5 .2-.5 .3 .5 .3-.5 .2 .5 .2-.3h.5M210.2 81.6l.2-.3 .4 .7z" fill="none" stroke="#1c1c1c" stroke-width=".14"/>
<g fill="none" stroke="#000" stroke-width=".14">
<path d="M197.7 46.6h1.3M201.7 46.6h1.3M201.7 49.2h1.3M205.6 49.2h1.3M197.7 63.6h1.3M201.7 63.6h1.3M201.7 66.3h1.3M205.6 66.3h1.3M210.8 78.1v1.3M197.7 80.7h1.3M201.7 80.7h1.3M201.7 83.3h1.3"/>
<path d="M205.6 83.3h1.3M208.2 80.7h1.3M210.8 82v1.3"/>
</g>
<g fill="#0e0e0e" stroke="#0e0e0e" stroke-width=".14">
<path d="M206.7 63.5l.2-.1 .2 .1v.3l-.2 .1-.2-.1-.1-.2z" fill-rule="evenodd"/>
<circle cx="210.8" cy="78.1" r=".25"/>
<circle cx="206.9" cy="46.6" r=".25"/>
<circle cx="206.9" cy="80.7" r=".25"/>
<circle cx="210.8" cy="44" r=".25"/>
<circle cx="210.8" cy="61" r=".25"/>
</g>
<path d="M203 46.6h5.2M208.2 44h5.2M203 63.6h5.2M208.2 61h5.2M208.2 78.1h5.2M203 80.7h5.2" fill="none" stroke="#0e0e0e" stroke-width=".14"/>
<g font-size="1.2">
<text x="20.3" y="4.4">1</text>
<text x="56.8" y="4.4">2</text>
<text x="93.4" y="4.4">3</text>
<text x="129.9" y="4.4">4</text>
<text x="166.5" y="4.4">5</text>
<text x="203.1" y="4.4">6</text>
<text x="239.6" y="4.4">7</text>
<text x="276.2" y="4.4">8</text>
<text x="3.8" y="28.8">A</text>
<text x="292.4" y="28.8">A</text>
<text x="71.5" y="41.1">1</text>
<text x="80.7" y="41.1">8</text>
<text x="71.5" y="42.4">2</text>
<text x="71.5" y="43.7">3</text>
<text x="71.5" y="45">4</text>
<text x="80.7" y="42.4">7</text>
<text x="80.7" y="45">5</text>
<text x="80.7" y="43.7">6</text>
<text x="28.1" y="49.6">1</text>
<text x="28.1" y="50.9">2</text>
<text x="28.1" y="52.3">3</text>
<text x="30.9" y="49.6">4</text>
<text x="30.9" y="50.9">5</text>
<text x="30.9" y="52.3">6</text>
<text x="80" y="64.7">30</text>
<text x="83.2" y="65.4">PD0/RXD</text>
<text x="96.2" y="65.4">PB0/ICP1</text>
<text x="103" y="64.7">12</text>
<text x="80" y="66">31</text>
<text x="80" y="67.3">32</text>
<text x="80.6" y="70">2</text>
<text x="80.6" y="71.3">9</text>
<text x="83.2" y="66.7">PD1/TXD</text>
<text x="83.2" y="68">PD2/INT0</text>
<text x="83.2" y="69.3">PD3/INT1/OC2B PB3/OC2A/MOSI</text>
<text x="83.2" y="70.6">PD4/T0</text>
<text x="83.2" y="71.9">PD5/T1/OC0B</text>
<text x="94" y="68">PB2/OC1B/SS</text>
<text x="95.6" y="66.7">PB1/OC1A</text>
<text x="95.7" y="70.6">PB4/MISO</text>
<text x="96.4" y="71.9">PB5/SCK</text>
<text x="103" y="68.6">15</text>
<text x="103" y="71.3">17</text>
<text x="103" y="67.3">14</text>
<text x="103" y="66">13</text>
<text x="103" y="70">16</text>
<text x="80" y="72.6">10</text>
<text x="80" y="76.5">20</text>
<text x="80" y="77.8">18</text>
<text x="80.1" y="73.9">11</text>
<text x="83.2" y="73.2">PD6/OC0A</text>
<text x="83.2" y="74.5">PD7</text>
<text x="83.2" y="77.2">AREF</text>
<text x="95" y="73.2">PB6/XTAL1</text>
<text x="95" y="74.5">PB7/XTAL2</text>
<text x="95.6" y="77.2">PC0/ADC0</text>
<text x="103" y="76.5">23</text>
<text x="103" y="77.8">24</text>
<text x="103" y="72.6">7</text>
<text x="103" y="73.9">8</text>
<text x="3.8" y="80.3">B</text>
<text x="80" y="80.5">19</text>
<text x="80" y="81.8">22</text>
<text x="83.2" y="78.5">AVCC</text>
<text x="83.2" y="81.1">ADC6</text>
<text x="83.2" y="82.4">ADC7</text>
<text x="92.9" y="82.4">PC4/ADC4/SDA</text>
<text x="93.1" y="83.7">PC5/ADC5/SCL</text>
<text x="95.6" y="78.5">PC1/ADC1</text>
<text x="95.6" y="79.8">PC2/ADC2</text>
<text x="95.6" y="81.1">PC3/ADC3</text>
<text x="103" y="79.1">25</text>
<text x="103" y="80.5">26</text>
<text x="103" y="81.8">27</text>
<text x="103" y="83.1">28</text>
<text x="292.4" y="80.3">B</text>
<text x="80" y="87">21</text>
<text x="80.6" y="84.4">3</text>
<text x="80.6" y="85.7">5</text>
<text x="83.2" y="85">GND</text>
<text x="83.2" y="86.3">GND</text>
<text x="83.2" y="87.7">GND</text>
<text x="95.1" y="85">PC6/RESET</text>
<text x="98.6" y="87.7">VCC</text>
<text x="98.6" y="89">VCC</text>
<text x="103" y="84.4">29</text>
<text x="103" y="87">4</text>
<text x="103" y="88.3">6</text>
<text x="58.3" y="108.6">1</text>
<text x="58.3" y="110">2</text>
<text x="58.3" y="111.3">3</text>
<text x="58.3" y="112.6">4</text>
<text x="58.3" y="113.9">5</text>
<text x="60.5" y="110">12</text>
<text x="60.5" y="111.3">13</text>
<text x="60.5" y="112.6">14</text>
<text x="60.5" y="113.9">15</text>
<text x="60.6" y="108.6">11</text>
<text x="84.5" y="113.9">16</text>
<text x="84.5" y="112.6">17</text>
<text x="84.5" y="111.3">18</text>
<text x="84.5" y="110">19</text>
<text x="84.5" y="108.6">20</text>
<text x="86.7" y="108.6">10</text>
<text x="87.3" y="113.9">6</text>
<text x="87.3" y="112.6">7</text>
<text x="87.3" y="111.3">8</text>
<text x="87.3" y="110">9</text>
<text x="58.3" y="115.2">6</text>
<text x="58.3" y="116.5">7</text>
<text x="58.3" y="117.8">8</text>
<text x="58.3" y="119.1">9</text>
<text x="60.5" y="115.2">16</text>
<text x="60.5" y="116.5">17</text>
<text x="60.5" y="117.8">18</text>
<text x="60.5" y="119.1">19</text>
<text x="84.5" y="119.1">12</text>
<text x="84.5" y="117.8">13</text>
<text x="84.5" y="116.5">14</text>
<text x="84.5" y="115.2">15</text>
<text x="87.3" y="119.1">2</text>
<text x="87.3" y="117.8">3</text>
<text x="87.3" y="116.5">4</text>
<text x="87.3" y="115.2">5</text>
<text x="58.3" y="120.4">10</text>
<text x="60.5" y="120.4">20</text>
<text x="84.5" y="120.4">11</text>
<text x="87.3" y="120.4">1</text>
<text x="3.8" y="131.8">C</text>
<text x="292.4" y="131.8">C</text>
<text x="114.7" y="152.6">1</text>
<text x="114.7" y="153.9">2</text>
<text x="114.7" y="155.2">3</text>
<text x="117.3" y="153.2">RESET</text>
<text x="117.3" y="154.5">DVDD</text>
<text x="117.3" y="155.9">AVDD</text>
<text x="124" y="154.5">DOUT</text>
<text x="124.2" y="155.9">SCLK</text>
<text x="125.2" y="153.2">DIN</text>
<text x="129.2" y="152.6">20</text>
<text x="129.2" y="153.9">19</text>
<text x="129.2" y="155.2">18</text>
<text x="114.7" y="157.8">4</text>
<text x="114.7" y="159.1">5</text>
<text x="114.7" y="160.4">6</text>
<text x="114.7" y="161.8">7</text>
<text x="117.3" y="158.5">V1P</text>
<text x="117.3" y="159.8">V1N</text>
<text x="117.3" y="161.1">V2N</text>
<text x="125.2" y="158.5">IRQ</text>
<text x="125.8" y="157.2">CS</text>
<text x="129.2" y="157.8">14</text>
<text x="129.2" y="161.8">11</text>
<text x="129.2" y="156.5">17</text>
<text x="114.7" y="167">8</text>
<text x="114.7" y="164.4">9</text>
<text x="117.3" y="162.4">V2P</text>
<text x="117.3" y="167.6">AGND</text>
<text x="117.3" y="165">REF</text>
<text x="122.5" y="167.6">CLKOUT</text>
<text x="124.9" y="163.7">SAG</text>
<text x="125.7" y="165">ZX</text>
<text x="125.8" y="162.4">CF</text>
<text x="129.2" y="167">16</text>
<text x="129.2" y="163.1">13</text>
<text x="129.2" y="164.4">12</text>
<text x="149.1" y="167.5">Blue</text>
<text x="149.1" y="166.2">E31</text>
<text x="114.1" y="168.3">10</text>
<text x="117.3" y="169">DGND</text>
<text x="123.7" y="169">CLKIN</text>
<text x="129.2" y="168.3">15</text>
<text x="3.8" y="183.2">D</text>
<text x="292.4" y="183.2">D</text>
<text x="245.6" y="194.5">Title</text>
<text x="245.6" y="198.5">Size</text>
<text x="245.6" y="202.4">Date:</text>
<text x="245.6" y="203.7">File:</text>
<text x="246.2" y="200.4">A2</text>
<text x="251.5" y="203.7">C:\Users\..\ATS_Unit.SchDoc</text>
<text x="251.5" y="202.4">4/3/2016</text>
<text x="252.2" y="198.5">Number</text>
<text x="271.8" y="203.7">Drawn By:</text>
<text x="271.8" y="202.4">Sheet</text>
<text x="275.7" y="202.4">of</text>
<text x="278.4" y="198.5">Revision</text>
<text x="20.3" y="206.3">1</text>
<text x="56.8" y="206.3">2</text>
<text x="93.4" y="206.3">3</text>
<text x="129.9" y="206.3">4</text>
<text x="166.5" y="206.3">5</text>
<text x="203.1" y="206.3">6</text>
<text x="239.6" y="206.3">7</text>
<text x="276.2" y="206.3">8</text>
</g>
<g font-size="1.2" fill="#262626">
<text x="52.4" y="20.1">+5V</text>
<text x="11.4" y="29.3">+5V_IN</text>
<text x="34" y="28">+5V</text>
<text x="12.8" y="30.6">GND</text>
<text x="85" y="33.3">VCC</text>
<text x="96.7" y="34.5">+5V_IN</text>
<text x="16.7" y="38.5">GND</text>
<text x="24.6" y="38.5">GND</text>
<text x="33.8" y="38.5">GND</text>
<text x="52.1" y="37.2">GND</text>
<text x="60" y="41.1">MCU_RX</text>
<text x="103.3" y="39.8">RS485B</text>
<text x="209.5" y="38.5">+12V</text>
<text x="60" y="45">MCU_TX</text>
<text x="60" y="42.4">RS485D</text>
<text x="90.2" y="42.4">GND</text>
<text x="103.3" y="45">RS485A</text>
<text x="192.5" y="46.4">Relay_1</text>
<text x="210.8" y="43.7">OC_MC</text>
<text x="14.1" y="49">ADE-DOUT MISO</text>
<text x="14.1" y="50.3">ADE-CLK</text>
<text x="20.6" y="50.3">SCK</text>
<text x="20.6" y="51.6">RESET</text>
<text x="36.4" y="51.6">GND</text>
<text x="36.4" y="50.3">MOSI</text>
<text x="40.3" y="50.3">ADE-DIN</text>
<text x="199.1" y="52.9">GND</text>
<text x="209.5" y="52.9">GND</text>
<text x="35.1" y="56.9">GND</text>
<text x="66.6" y="55.5">GND</text>
<text x="81" y="55.5">GND</text>
<text x="100.7" y="55.5">GND</text>
<text x="209.5" y="55.5">+12V</text>
<text x="12.8" y="60.8">VCC</text>
<text x="73.1" y="64.7">MCU_RX</text>
<text x="192.5" y="63.4">Relay_2</text>
<text x="210.8" y="60.8">OC_GC</text>
<text x="16.7" y="70">RESET</text>
<text x="33.7" y="66">XTAL1</text>
<text x="71.8" y="68.6">ZERO CROSSING1</text>
<text x="73.1" y="67.3">ADE_IRQ</text>
<text x="73.1" y="66">MCU_TX</text>
<text x="73.1" y="71.3">Relay_1</text>
<text x="106.5" y="66">ADE-CS</text>
<text x="106.5" y="68.6">ADE-DIN</text>
<text x="106.5" y="70">ADE-DOUT</text>
<text x="106.5" y="71.3">ADE-CLK</text>
<text x="199.1" y="70">GND</text>
<text x="209.5" y="70">GND</text>
<text x="12.8" y="77.8">GND</text>
<text x="24.6" y="75.2">GND</text>
<text x="33.7" y="72.6">XTAL2</text>
<text x="73.1" y="77.8">VCC</text>
<text x="73.1" y="76.5">AREF</text>
<text x="73.1" y="72.6">Relay_2</text>
<text x="73.1" y="73.9">Relay_3</text>
<text x="106.5" y="72.6">XTAL2</text>
<text x="106.5" y="73.9">XTAL1</text>
<text x="209.5" y="72.6">+12V</text>
<text x="210.8" y="77.8">OC_SC</text>
<text x="74.4" y="80.5">ADC6</text>
<text x="74.4" y="81.8">ADC7</text>
<text x="107.2" y="83.1">RS485D</text>
<text x="107.2" y="81.8">IDC</text>
<text x="192.5" y="80.5">Relay_3</text>
<text x="49.5" y="89.6">GND</text>
<text x="54.8" y="89.6">GND</text>
<text x="60" y="89.6">GND</text>
<text x="65.3" y="89.6">GND</text>
<text x="73.1" y="84.4">GND</text>
<text x="73.1" y="85.7">GND</text>
<text x="73.1" y="87">GND</text>
<text x="106.5" y="84.4">RESET</text>
<text x="108.5" y="87">VCC</text>
<text x="108.5" y="88.3">VCC</text>
<text x="115.3" y="84.4">+5V</text>
<text x="199.1" y="87">GND</text>
<text x="209.5" y="87">GND</text>
<text x="48.2" y="108">+12V_IN</text>
<text x="66.5" y="108">+12V_IN</text>
<text x="91.5" y="108">CTA</text>
<text x="48.2" y="109.3">GND</text>
<text x="48.2" y="111.9">GND</text>
<text x="48.2" y="110.6">+5V_IN</text>
<text x="48.2" y="113.2">RS485A</text>
<text x="66.5" y="109.3">GND</text>
<text x="66.5" y="111.9">GND</text>
<text x="66.5" y="110.6">+5V_IN</text>
<text x="66.5" y="113.2">RS485A</text>
<text x="91.5" y="113.2">NEUTRAL_IN</text>
<text x="91.5" y="109.3">CTB</text>
<text x="48.2" y="118.5">IDC</text>
<text x="48.2" y="115.8">+3V3</text>
<text x="48.2" y="114.5">RS485B</text>
<text x="66.5" y="118.5">IDC</text>
<text x="66.5" y="115.8">+3V3</text>
<text x="66.5" y="114.5">RS485B</text>
<text x="77" y="117.2">OC_MC</text>
<text x="77" y="118.5">OC_GC</text>
<text x="77" y="119.8">OC_SC</text>
<text x="91.5" y="114.5">LIVE_IN</text>
<text x="91.5" y="115.8">CF</text>
<text x="27.2" y="142.1">CTA</text>
<text x="67.9" y="141.4">V1P</text>
<text x="110.1" y="140.8">+5V</text>
<text x="46.5" y="149.3">AGND</text>
<text x="62.2" y="149.3">AGND</text>
<text x="87.1" y="149.9">AGND</text>
<text x="92.4" y="149.9">AGND</text>
<text x="26.5" y="151.9">CTB</text>
<text x="52.8" y="151.9">I1N</text>
<text x="67.9" y="151.9">V1N</text>
<text x="107.9" y="152.6">ADE-RST</text>
<text x="107.9" y="155.2">AVDD</text>
<text x="108.5" y="153.9">+5V</text>
<text x="109.4" y="151.3">AGND</text>
<text x="114.7" y="151.3">AGND</text>
<text x="133.4" y="152.6">ADE-DIN</text>
<text x="133.4" y="153.9">ADE-DOUT</text>
<text x="133.4" y="155.2">ADE-CLK</text>
<text x="46.5" y="159.8">AGND</text>
<text x="62.2" y="159.8">AGND</text>
<text x="108.5" y="157.8">V1P</text>
<text x="108.5" y="159.1">V1N</text>
<text x="108.5" y="160.4">V2N</text>
<text x="108.5" y="161.8">V2P</text>
<text x="133.4" y="156.5">ADE-CS</text>
<text x="133.4" y="157.8">ADE_IRQ</text>
<text x="133.4" y="161.8">CF</text>
<text x="29.8" y="164.4">LIVE_IN</text>
<text x="58.7" y="164.4">V2P</text>
<text x="105.2" y="164.4">REF</text>
<text x="107.2" y="167">AGND</text>
<text x="132.1" y="164.4">ZERO CROSSING</text>
<text x="55.6" y="171.6">AGND</text>
<text x="37.7" y="176.2">NEUTRAL_IN</text>
<text x="51.1" y="174.9">AGND</text>
<text x="57.4" y="176.2">V2N</text>
<text x="93.7" y="174.9">AGND</text>
<text x="98.9" y="174.9">AGND</text>
<text x="104.2" y="174.9">AGND</text>
<text x="109.4" y="174.9">AGND</text>
<text x="130.4" y="176.2">AGND</text>
<text x="138.3" y="176.2">AGND</text>
<text x="144.8" y="176.2">AGND</text>
<text x="43.8" y="184">AGND</text>
<text x="51.7" y="184">AGND</text>
<text x="78.4" y="182.1">GND</text>
<text x="85.8" y="182.1">AGND</text>
</g>
<g font-size="1.2" fill="#0e0e0e">
<text x="56.3" y="26.6">+5V</text>
<text x="27.3" y="34.4">D22</text>
<text x="35" y="31.9">C22</text>
<text x="53.8" y="31.8">1k</text>
<text x="33.5" y="36.8" transform="rotate(-90 33.5 36.8)">2200uF/35V</text>
<text x="73.1" y="39.8">U4</text>
<text x="92.5" y="39.3">104</text>
<text x="92.5" y="38">C41</text>
<text x="102.4" y="38.4">1k</text>
<text x="102.4" y="37">R41</text>
<text x="27.2" y="47.7">ISP</text>
<text x="73.1" y="47.7">MAX485</text>
<text x="102.4" y="47.5">R42</text>
<text x="68.2" y="50.2">10k</text>
<text x="68.2" y="48.9">R44</text>
<text x="102.4" y="48.9">1k</text>
<text x="198.9" y="48.1">330R</text>
<text x="202.8" y="50.7">10k</text>
<text x="14.5" y="65.9">R11</text>
<text x="29.3" y="65">C12</text>
<text x="82.3" y="63.4">U1</text>
<text x="198.9" y="65.1">330R</text>
<text x="14.5" y="67.2">10k</text>
<text x="29.3" y="71.5">C13</text>
<text x="29.3" y="68.4">22pF</text>
<text x="34.9" y="69.4">XT</text>
<text x="34.9" y="70.7">16MHz</text>
<text x="202.8" y="67.7">10k</text>
<text x="15.1" y="74.7">104</text>
<text x="15.1" y="73.4">C16</text>
<text x="29.3" y="75">22pF</text>
<text x="52" y="83.3">100uF</text>
<text x="52" y="82">C17</text>
<text x="57.2" y="83.3">100uF</text>
<text x="57.2" y="82">C11</text>
<text x="62.5" y="83.3">100uF</text>
<text x="62.5" y="82">C14</text>
<text x="67.7" y="83.3">100uF</text>
<text x="67.7" y="82">C15</text>
<text x="198.9" y="82.1">330R</text>
<text x="202.8" y="84.8">10k</text>
<text x="78.4" y="92.2">ATmega88PA</text>
<text x="57.4" y="106.7">ATS_CON_1</text>
<text x="83.6" y="106.7">ATS_CON_2</text>
<text x="57.2" y="143.1">1k</text>
<text x="57.2" y="141">R31</text>
<text x="90.7" y="143.7">C37</text>
<text x="27.9" y="146">R35</text>
<text x="27.9" y="147.3">0.002R</text>
<text x="37.3" y="144.4">VRI</text>
<text x="37.3" y="145.8">1K</text>
<text x="40.2" y="147.7">100R</text>
<text x="40.2" y="145.6">R33</text>
<text x="49.2" y="146.1">33nF</text>
<text x="49.2" y="144.8">C311</text>
<text x="65" y="146.1">33nF</text>
<text x="65" y="144.8">C39</text>
<text x="90.7" y="145">10uF</text>
<text x="95.1" y="146.8">100nF</text>
<text x="95.1" y="145.5">C38</text>
<text x="112.3" y="146.3">10uF</text>
<text x="112.3" y="145">C35</text>
<text x="117.4" y="148.1">100nF</text>
<text x="117.4" y="146.8">C36</text>
<text x="41.5" y="153.6">100R</text>
<text x="41.5" y="151.5">R34</text>
<text x="49.2" y="155.3">C312</text>
<text x="57.2" y="153.6">1k</text>
<text x="57.2" y="151.5">R32</text>
<text x="65" y="155.3">C310</text>
<text x="116.4" y="151.3">U31</text>
<text x="49.2" y="156.6">33nF</text>
<text x="65" y="156.6">33nF</text>
<text x="137.9" y="161.4">R3cf</text>
<text x="34.9" y="166.1">499k</text>
<text x="34.9" y="164">R38</text>
<text x="40.2" y="166.1">499k</text>
<text x="40.2" y="164">R39</text>
<text x="53.2" y="167.5">R37</text>
<text x="58.4" y="167.1">C314</text>
<text x="96.6" y="167.9">C33</text>
<text x="134.2" y="167.1">X2</text>
<text x="137.9" y="163.4">10k</text>
<text x="46.6" y="168.4">VRV</text>
<text x="46.6" y="169.8">100K</text>
<text x="53.2" y="168.8">1k</text>
<text x="58.4" y="168.4">33nF</text>
<text x="96.6" y="169.2">10uF</text>
<text x="101.7" y="169.8">100nF</text>
<text x="101.7" y="168.4">C34</text>
<text x="116.4" y="170.9">ADE7753</text>
<text x="133.2" y="173">22pF</text>
<text x="133.2" y="171.7">C31</text>
<text x="134.2" y="170.7">3.5795Mhz</text>
<text x="141.1" y="173">22pF</text>
<text x="141.1" y="171.7">C32</text>
<text x="48" y="177.9">1k</text>
<text x="48" y="175.8">R36</text>
<text x="54.5" y="179.6">C313</text>
<text x="82.1" y="178.5">0R</text>
<text x="82.1" y="176.4">R317</text>
<text x="54.5" y="180.9">33nF</text>
</g>
<text font-size="1" fill="#4c4c4c" x="35.6" y="33">+</text>
</svg>
